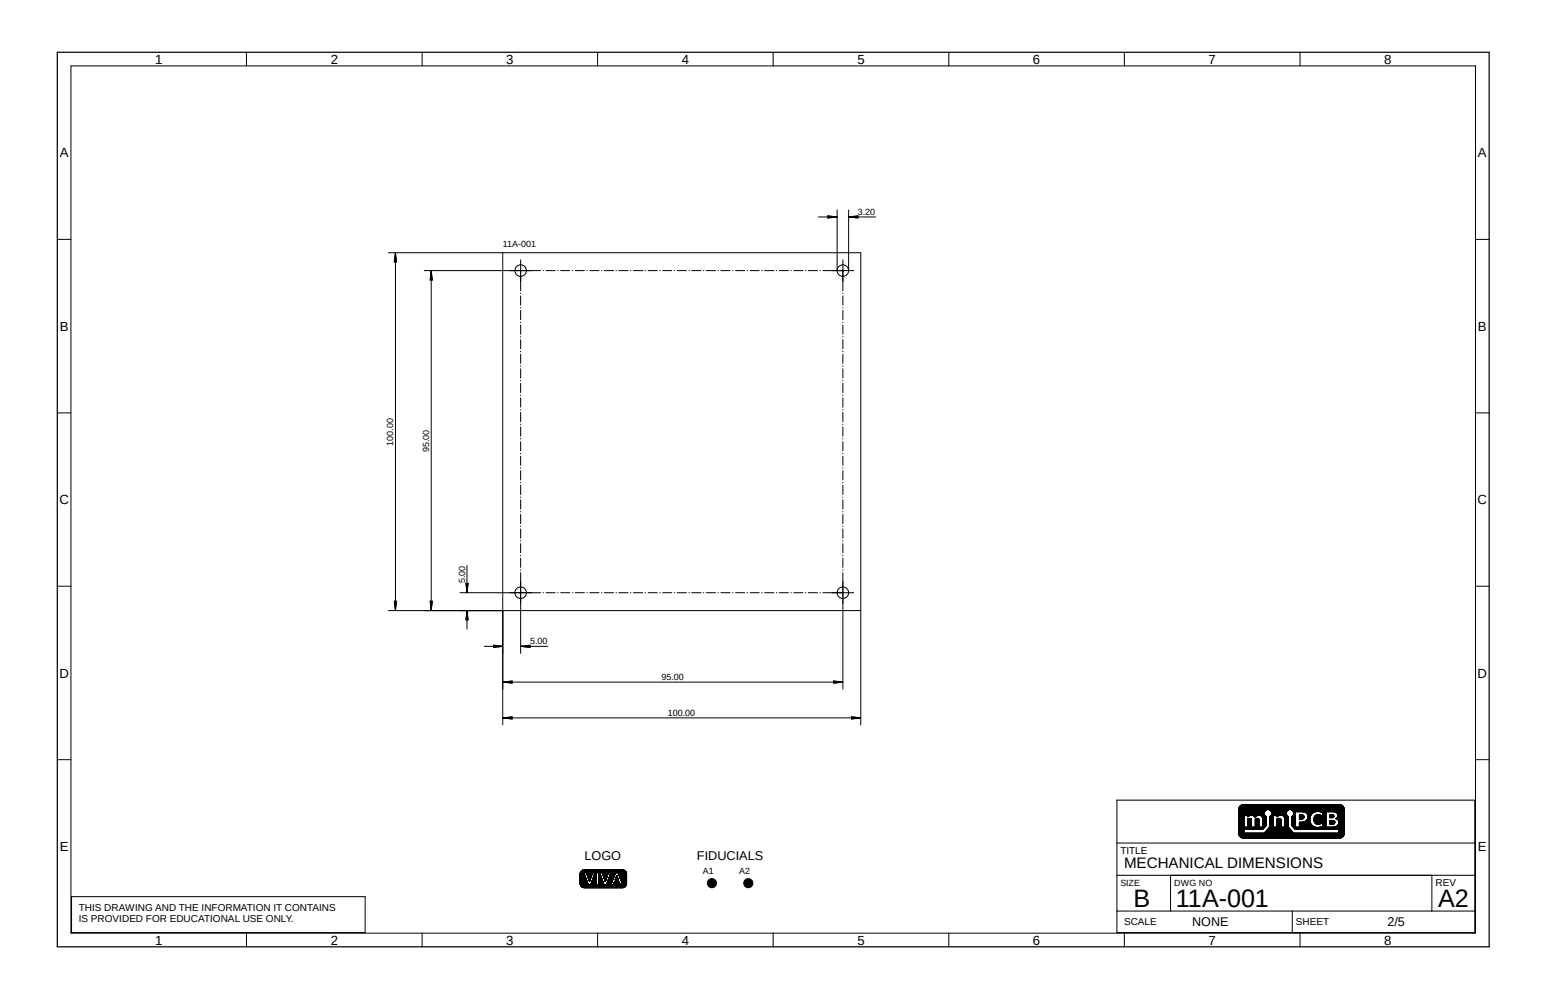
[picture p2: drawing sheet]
<svg xmlns="http://www.w3.org/2000/svg" width="432mm" height="279mm" viewBox="0 0 432 279" stroke-linecap="round" stroke-linejoin="round" font-family="sans-serif">
<path d="M15.5 14.3l400.8 250.8M416.3 14.3l-400.8 250.8" fill="none" stroke="#fff" stroke-width=".28"/>
<g fill="none" stroke="#000" stroke-width=".28">
<path d="M19.8 18.4h392.3v242.3h-392.3zM68.8 14.6v3.8M117.9 14.6v3.8M166.9 14.6v3.8M215.9 14.6v3.8M265 14.6v3.8M314 14.6v3.8M363.1 14.6v3.8M233.8 58.7v16.9M237 58.7v16.9M16 66.9h3.8M108.5 70.6h131.9v131.9"/>
<path d="M110.4 70.7v99.8M110.4 70.7l.3 2.5h-.6zM110.4 70.7l-.1 2.5M110.4 70.7l.2 2.5M110.4 70.7l-.2 2.5M110.4 70.7l.3 2.5M118.5 75.6h32.5M120.4 75.7v94.8M120.4 75.7l.4 2.5h-.7zM120.4 75.7l-.1 2.5M120.4 75.7l.2 2.5M120.4 75.7l.3 2.5"/>
<path d="M140.4 70.6v131.9M145.4 72.6v8.6M151.7 75.6h.1M152.5 75.6h2.6M155.7 75.6h.2M156.6 75.6h2.5M159.9 75.6h.1M160.7 75.6h2.5M163.9 75.6h.1M164.7 75.6h2.6M168 75.6h.1M168.8 75.6h2.6"/>
<path d="M172 75.6h.2M172.8 75.6h2.6M176.1 75.6h.1M176.9 75.6h2.6M180.2 75.6h.1M181 75.6h2.6M184.3 75.6h.1M185.1 75.6h2.5M188.3 75.6h.2M189.1 75.6h2.6M192.4 75.6h.1M193.2 75.6h2.6"/>
<path d="M196.5 75.6h.1M197.3 75.6h2.6M200.5 75.6h.2M201.3 75.6h2.6M204.6 75.6h.1M205.4 75.6h2.6M208.7 75.6h.1M209.5 75.6h2.5M212.8 75.6h.1M213.6 75.6h2.6M216.8 75.6h.2M217.6 75.6h2.6"/>
<path d="M220.9 75.6h.1M221.7 75.6h2.6M225 75.6h.1M225.8 75.6h2.5M228.6 60.6h5.2M229 75.6h.2M229.8 75.6h8.6M231.2 60.3l2.6 .3-2.6 .3zM231.2 60.5l2.6 .1M231.2 60.4l2.6 .2M233.8 60.6l-2.6 .1M235.4 72.6v8.6"/>
<path d="M237.1 60.6h7.5M237.1 60.6l2.5-.3v.6zM237.1 60.6l2.5 .1M239.6 60.5l-2.5 .1M239.6 60.4l-2.5 .2M412.1 66.9h3.8M145.4 81.9v.1M145.4 82.7v2.6M145.4 85.9v.2M145.4 86.7v2.6M145.4 90v.1M145.4 90.8v2.6"/>
<path d="M145.4 94.1v.1M145.4 94.9v2.6M145.4 98.1v.2M145.4 99v2.5M235.4 81.9v.1M235.4 82.7v2.6M235.4 85.9v.2M235.4 86.7v2.6M235.4 90v.1M235.4 90.8v2.6M235.4 94.1v.1M235.4 94.9v2.6"/>
<path d="M235.4 98.1v.2M235.4 99v2.5M16 115.4h3.8M145.4 102.2v.2M145.4 103v2.6M145.4 106.3v.1M145.4 107.1v2.6M145.4 110.4v.1M145.4 111.2v2.5M145.4 114.4v.2M145.4 115.2v2.6M145.4 118.5v.1"/>
<path d="M145.4 119.3v2.6M235.4 102.2v.2M235.4 103v2.6M235.4 106.3v.1M235.4 107.1v2.6M235.4 110.4v.1M235.4 111.2v2.5M235.4 114.4v.2M235.4 115.2v2.6M235.4 118.5v.1M235.4 119.3v2.6M412.1 115.4h3.8"/>
<path d="M145.4 122.6v.1M145.4 123.4v2.5M145.4 126.7v.1M145.4 127.5v2.5M145.4 130.7v.2M145.4 131.5v2.6M145.4 134.8v.1M145.4 135.6v2.6M145.4 138.9v.1M145.4 139.7v2.5M235.4 122.6v.1M235.4 123.4v2.5"/>
<path d="M235.4 126.7v.1M235.4 127.5v2.5M235.4 130.7v.2M235.4 131.5v2.6M235.4 134.8v.1M235.4 135.6v2.6M235.4 138.9v.1M235.4 139.7v2.5M130.4 158v7.5M145.4 142.9v.1M145.4 143.7v2.6M145.4 147v.1"/>
<path d="M145.4 147.8v2.6M145.4 151v.2M145.4 151.9v2.5M145.4 155.2v.1M145.4 156v2.5M145.4 159.2v.1M235.4 142.9v.1M235.4 143.7v2.6M235.4 147v.1M235.4 147.8v2.6M235.4 151v.2M235.4 151.9v2.5"/>
<path d="M235.4 155.2v.1M235.4 156v2.5M235.4 159.2v.1M16 163.8h3.8M108.5 170.6h131.9M110.1 168h.6l-.3 2.5zM110.2 168l.2 2.5M110.3 168l.1 2.5M110.6 168l-.2 2.5M110.7 168l-.3 2.5M120.1 168h.7l-.4 2.5zM120.3 168l.1 2.5"/>
<path d="M120.6 168l-.2 2.5M120.7 168l-.3 2.5M128.5 165.6h22.5M130.1 163h.7l-.4 2.5zM130.3 163l.1 2.5M130.4 170.6v5.2M130.4 170.6l.4 2.6h-.7zM130.4 170.6l-.1 2.6M130.4 170.6l.2 2.6M130.4 170.6l.3 2.6M130.6 163l-.2 2.5M130.7 163l-.3 2.5"/>
<path d="M145.4 160v22.5M151.7 165.6h.1M152.5 165.6h2.6M155.7 165.6h.2M156.6 165.6h2.5M159.9 165.6h.1M160.7 165.6h2.5M163.9 165.6h.1M164.7 165.6h2.6M168 165.6h.1M168.8 165.6h2.6M172 165.6h.2"/>
<path d="M172.8 165.6h2.6M176.1 165.6h.1M176.9 165.6h2.6M180.2 165.6h.1M181 165.6h2.6M184.3 165.6h.1M185.1 165.6h2.5M188.3 165.6h.2M189.1 165.6h2.6M192.4 165.6h.1M193.2 165.6h2.6M196.5 165.6h.1"/>
<path d="M197.3 165.6h2.6M200.5 165.6h.2M201.3 165.6h2.6M204.6 165.6h.1M205.4 165.6h2.6M208.7 165.6h.1M209.5 165.6h2.5M212.8 165.6h.1M213.6 165.6h2.6M216.8 165.6h.2M217.6 165.6h2.6M220.9 165.6h.1"/>
<path d="M221.7 165.6h2.6M225 165.6h.1M225.8 165.6h2.5M229 165.6h.2M229.8 165.6h8.6M235.4 160v32.5M412.1 163.8h3.8M135.3 180.6h5.1M137.8 180.3l2.6 .3-2.6 .3zM137.8 180.5l2.6 .1M137.8 180.3l2.6 .3M140.4 180.6l-2.6 .1"/>
<path d="M140.4 180.6l-2.6 .2M140.5 190.6l2.5-.4v.7zM140.5 190.6l2.5 .2M140.5 190.6h94.9M140.5 190.6l2.5 .1M143 190.5l-2.5 .1M143 190.3l-2.5 .3M145.5 180.6h7.5M145.5 180.6l2.5-.3v.6zM145.5 180.6l2.5 .1M145.5 180.6l2.5 .2M148 180.5l-2.5 .1"/>
<path d="M148 180.3l-2.5 .3M232.8 190.2l2.6 .4-2.6 .3zM232.8 190.5l2.6 .1M232.8 190.3l2.6 .3M235.4 190.6l-2.6 .1M235.4 190.6l-2.6 .2M16 212.3h3.8M140.5 200.6h99.9M140.5 200.6l2.5-.3v.6zM140.5 200.6l2.5 .1M140.5 200.6l2.5 .2M143 200.4l-2.5 .2"/>
<path d="M143 200.3l-2.5 .3M237.8 200.3l2.6 .3-2.6 .3zM237.8 200.4l2.6 .2M237.8 200.3l2.6 .3M240.4 200.6l-2.6 .1M240.4 200.6l-2.6 .2M412.1 212.3h3.8M312 235.5h99.9M312 223.6h99.9v37h-99.9zM345.9 233h29.6M345.9 232.9h29.6M345.9 232.8h29.6"/>
<path d="M345.9 232.7h29.6M345.9 232.7h1.5M345.9 232.6h1.5M345.9 232.5h1.5M345.9 232.4h1.5M345.9 232.3h1.5M345.9 232.2h1.5M345.9 232.1h1.5M345.9 232h1.5M345.9 231.9h1.5M345.9 231.8h1.5M345.9 231.7h6.8"/>
<path d="M345.9 231.6h6.9M345.9 231.4h7.1M345.9 231.3h7.2M345.9 231.1h7.3M345.9 231.1h1.5M345.9 231h1.5M345.9 230.9h1.5M345.9 230.8h1.5M345.9 230.7h1.5M345.9 230.6h1.5M345.9 230.5h1.5M345.9 230.4h1.5"/>
<path d="M345.9 230.3h1.5M345.9 230.2h1.5M345.9 230.1h1.5M345.9 230h1.5M345.9 229.9h1.5M345.9 229.8h1.5M345.9 229.7h1.5M345.9 229.6h1.5M345.9 229.5h1.5M345.9 229.4h1.5M345.9 229.3h1.5M345.9 229.2h1.5"/>
<path d="M345.9 229.1h1.5M345.9 229h1.5M345.9 228.9h1.5M345.9 228.8h1.5M345.9 228.7h1.5M345.9 228.6h1.5M345.9 228.5h1.5M345.9 228.4h1.5M345.9 228.3h1.5M345.9 228.2h1.5M345.9 228.1h1.5M345.9 228h1.5"/>
<path d="M345.9 227.9h3.2M345.9 227.8h3.3M345.9 227.7h7.3M345.9 227.6h7.3M345.9 227.5h7.3M345.9 227.5h7.2M345.9 227.4h7.2M345.9 227.3h7.2M345.9 227.2h7.2M345.9 227.1h7.2M345.9 226.9h7.3M345.9 226.8h7.3"/>
<path d="M345.9 226.7h7.4M345.9 226.4h7.6M345.9 226.2h8M345.9 226.1h29.6M345.9 226h29.6M345.9 225.9h29.6M346 233.1h29.4M346 225.9h29.4M346 225.8h29.4M346 233.3h29.4M346 233.2h29.4M346 225.7h29.4"/>
<path d="M346.1 233.3h29.2M346.1 225.6h29.2M346.1 233.4h29.2M346.2 233.5h29M346.2 225.5h29M346.2 225.4h29M346.2 233.6h29M346.2 225.3h29M346.3 233.7h28.9M346.3 225.3h28.8M346.3 225.2h28.8M346.4 233.8h28.6"/>
<path d="M346.4 225.1h28.6M346.5 233.8h28.4M346.5 233.9h28.4M346.5 225h28.4M346.6 225h28.2M346.6 234h28.2M346.8 234.1h27.8M346.8 224.9h27.8M346.9 224.8h27.6M347.1 224.8h27.2M347.2 234.2h27M348.5 231.1h1"/>
<path d="M348.5 231h1M348.5 230.9h1M348.5 230.8h1M348.5 230.7h1M348.5 230.6h1M348.5 230.5h1M348.5 230.4h1M348.5 230.3h1M348.5 230.2h1M348.5 230.1h1M348.5 230h1M348.5 229.9h1"/>
<path d="M348.5 229.8h1M348.5 229.7h1M348.5 229.6h1M348.5 229.5h1M348.5 229.4h1M348.5 229.3h1M348.5 229.2h1M348.5 229.1h1M348.5 229h1M348.5 228.9h1M348.5 228.8h1M348.5 228.2h.1"/>
<path d="M348.5 228h.2M348.7 228.1h-.2M348.7 228.7h.7M348.8 228.6h.4M348.9 228h-.4M349.8 227.8h1.6M349.9 227.9h1.3M350.1 228h.9M350.2 228h.7M350.4 228.2h.3M350.4 228.3h.2M350.4 228.3h.1"/>
<path d="M350.6 231.1h1.1M350.6 231h1.1M350.6 230.9h1.1M350.6 230.8h1.1M350.6 230.7h1.1M350.6 230.6h1.1M350.6 230.5h1.1M350.6 230.4h1.1M350.6 230.3h1.1M350.6 230.2h1.1M350.6 230.1h1.1M350.6 230h1.1"/>
<path d="M350.6 229.9h1.1M350.6 229.8h1.1M350.6 229.7h1.1M350.6 229.6h1.1M350.6 229.5h1.1M350.6 229.4h1.1M350.6 229.3h1.1M350.6 229.2h1.1M350.6 229.1h1.1M350.6 229h1.1M350.6 228.9l1.1 .1M350.6 228.9h1"/>
<path d="M350.6 228.8h1M350.6 228.8h.9M350.8 228.7h.7M350.8 228.1h-.5M350.9 228.6h.5M351.9 227.8h1.4M352.1 227.9h1.3M352.3 228h1.2M352.4 228h1.1M352.4 228.1h1.2M352.5 228.2h1.1M352.5 228.3h1.1"/>
<path d="M352.6 228.4h1M352.6 228.3h1M352.6 228.6h1M352.6 228.5h1M352.7 231.1h.6M352.7 230.8h.8M352.7 230.7h.9M352.7 230.6h.9M352.7 230.5h.9M352.7 230.4h.9M352.7 230.3h.9M352.7 230.2h.9"/>
<path d="M352.7 230.1h.9M352.7 230h.9M352.7 229.9h.9M352.7 229.8h.9M352.7 229.7h.9M352.7 229.6h.9M352.7 229.5h.9M352.7 229.4h.9M352.7 229.3h.9M352.7 229.2h.9M352.7 229.1h.9M352.7 229h.9"/>
<path d="M352.7 228.9h.9M352.7 228.8h.9M352.7 228.7h.9M352.8 231.5l-6.9 .1M353 231.4l-7.1 .1M353.1 231.3l-7.2 .1M353.1 227h-7.2M353.2 231.2h-7.3M353.2 226.9h-7.3M353.2 232.7h8M353.2 232.6h8M353.3 227.8h-7.4"/>
<path d="M353.3 226.7h-7.4M353.3 232.5h7.8M353.4 231h-.7M353.4 226.6h-7.5M353.4 232.5h7.7M353.4 232.4h7.6M353.4 226.5h-7.5M353.5 230.9h-.8M353.5 232.3h7.4M353.6 230.8h-.9M353.6 232.2h7.2M353.6 226.4h-7.7"/>
<path d="M353.7 232.1h7M353.8 232h6.9M353.8 226.3h-7.9M353.8 232h6.8M353.9 231.9h6.7M354 231.8h6.4M354.1 231.7h6.2M354.2 231.6h6.1M354.2 231.6h6M354.2 231.5h6M354.3 226.2h5.8M354.4 231.4h5.6"/>
<path d="M354.5 231.3h5.5M354.5 231.2h5.5M354.5 226.3h5.4M354.6 231.1h5.2M354.6 231.1h1M354.6 231h1M354.6 230.9h1M354.6 230.8h1M354.6 230.7h1M354.6 230.6h1M354.6 230.5h1M354.6 230.4h1"/>
<path d="M354.6 230.3h1M354.6 230.2h1M354.6 230.1h1M354.6 230h1M354.6 229.9h1M354.6 229.8h1M354.6 229.7h1M354.6 229.6h1M354.6 229.5h1M354.6 229.4h1M354.6 229.3h1M354.6 229.2h1"/>
<path d="M354.6 229.1h1M354.6 229h1M354.6 228.9h1M354.6 228.8h1M354.6 228.7h1M354.6 228.6h1M354.6 228.5h1M354.6 228.4h1M354.6 228.3h1M354.6 228.2h1M354.6 228.1h1M354.7 226.4h5"/>
<path d="M354.8 228h.8M354.8 226.4h4.8M354.8 226.5h4.8M355 227.8h2.4M355 226.7h4.4M355 226.7h4.5M355 227.7h4.4M355 226.8h4.4M355.1 227.6h4.2M355.1 226.9h4.2M355.1 227.5h4.2M355.1 227h4.2"/>
<path d="M355.2 227.4h4.1M355.2 227.3h4.1M355.2 227.2h4.1M355.2 227.1h4.1M356.7 231.1h1.1M356.7 231h1.1M356.7 230.9h1.1M356.7 230.8h1.1M356.7 230.7h1.1M356.7 230.6h1.1M356.7 230.5h1.1M356.7 230.4h1.1"/>
<path d="M356.7 230.3h1.1M356.7 230.2h1.1M356.7 230.1h1.1M356.7 230h1.1M356.7 229.9h1.1M356.7 229.8h1.1M356.7 229.7h1.1M356.7 229.6h1.1M356.7 229.5h1.1M356.7 229.4h1.1M356.7 229.3h1.1M356.7 229.2h1.1"/>
<path d="M356.7 229.1h1.1M356.7 229h1.1M356.7 228.9h1.1M356.7 228.8h1M356.7 228.2h.1M356.7 228h.2M356.8 228.1h-.1M356.9 228.7h.7M357 228.6h.5M357 228h-.3M357.3 227.9h-2.4M358.1 227.8h1.4"/>
<path d="M358.2 227.9h1.3M358.4 228h1.2M358.5 228h1.2M358.5 228.1h1.2M358.6 228.2h1.1M358.6 228.3h1.1M358.7 228.3h1M358.7 228.4h1M358.8 228.6h.9M358.8 228.5h.9M358.8 228.9h.9M358.8 228.8h.9"/>
<path d="M358.8 228.7h.9M358.9 231.1h.8M358.9 231h.8M358.9 230.9h.8M358.9 230.8h.8M358.9 230.7h.8M358.9 230.6h.8M358.9 230.5h.8M358.9 230.4h.8M358.9 230.3h.8M358.9 230.2h.8M358.9 230.1h.8"/>
<path d="M358.9 230h.8M358.9 229.9h.8M358.9 229.8h.8M358.9 229.7h.8M358.9 229.6h.8M358.9 229.5h.8M358.9 229.4h.8M358.9 229.3h.8M358.9 229.2h.8M358.9 229.1h.8M358.9 229h.8M358.9 228.9h.8"/>
<path d="M359.3 226.9h-4.2M359.4 227.8h-4.4M359.5 226.6h-4.6M360.5 226.2h15M360.7 226.3h14.8M360.8 230.7h1M360.8 230.6h1M360.8 230.5h1M360.8 230.4h1M360.8 230.3h1M360.8 230.2h1M360.8 230.1h1"/>
<path d="M360.8 230h1M360.8 229.9h1M360.8 229.8h1M360.8 229.7h1M360.8 229.6h1M360.8 229.5h1M360.8 229.4h1M360.8 229.3h1M360.8 229.2h1M360.8 229.1h1M360.8 229h1M360.8 228.9h1"/>
<path d="M360.8 228.8h1M360.8 228.7h1M360.8 228.6h1M360.8 228.5h1M360.8 228.4h1M360.8 228.3h1M360.8 228.2h1M360.8 228.1h1M360.8 226.4h14.7M360.8 230.8h1M360.9 228h.9M360.9 230.8h.9"/>
<path d="M361 230.9h.8M361 228h.8M361 226.5h14.5M361 226.4h14.5M361.1 231h.7M361.1 227.9h.7M361.1 227.8h.7M361.1 226.6h14.4M361.1 231.1h6.6M361.1 231.1h.7M361.1 226.7h14.4M361.2 227.7h.6"/>
<path d="M361.2 231.2h14.3M361.2 227.6h.6M361.2 226.9h.6M361.3 227.5h.5M361.3 227h.5M361.3 226.9h.5M361.3 227.4h.5M361.3 227.3h.5M361.3 227.2h.5M361.3 227.1h.5M361.4 231.3h14.1M361.4 231.4h14.1"/>
<path d="M361.5 231.4h14M361.6 231.5h13.9M361.7 231.6h13.8M361.7 231.7h13.8M362.9 231.1h4.4M362.9 231h4.3M362.9 230.9h4M362.9 230.8h3.9M362.9 230.8h3.8M362.9 230.7h3.7M362.9 230.6h3.6M362.9 230.5l3.5 .1"/>
<path d="M362.9 230.5h3.5M362.9 230.4h3.4M362.9 230.3l3.4 .1M362.9 230.3h3.3M362.9 230.2h3.3M362.9 230.1h3.2M362.9 230h3.2M362.9 229.9l3.2 .1M362.9 229.9h3.1M362.9 229.8h3.1M362.9 229.7h3.1M362.9 228.8h1"/>
<path d="M362.9 228.7h1.2M362.9 228.5h1.3M362.9 228.3h1.3M362.9 228.2h1.3M362.9 228.1h1.3M362.9 228h1.3M362.9 227.9h1.3M362.9 227.8h1.2M362.9 227.8h1.1M362.9 227.7h1M362.9 227.6h.7M363.8 228.9h-.9"/>
<path d="M363.9 226.9h3.4M364 229.7h1.9M364 228.7l-1.1 .1M364.1 228.6h-1.2M364.2 228.5l-1.3 .1M364.2 229.6h1.7M364.2 228.4h-1.3M364.3 226.9h2.9M364.4 229.5h1.5M364.6 227h2.3M364.6 229.4h1.3M364.7 229.4h1.2"/>
<path d="M364.7 227.1h2.1M364.8 229.3h1M364.9 229.2h.9M364.9 227.2h1.7M365 229.2h.8M365 229.1h.8M365 227.3h1.5M365.1 229h.7M365.1 227.4h1.3M365.1 227.5h1.3M365.2 228.9h.6M365.2 228.8h.6"/>
<path d="M365.2 228.7h.6M365.2 227.6h1M365.3 228.7h.5M365.3 228.6h.5M365.3 227.8h.8M365.3 227.7h.9M365.3 228.5h.6M365.3 228.3h.6M365.3 228.1h.7M365.3 228h.7M365.3 227.9h.8M365.9 228.5l-.6 .1"/>
<path d="M365.9 228.4h-.6M366 228.2h-.7M366.1 228h-.8M366.3 227.5l-1.1 .1M366.7 227.1l-1.9 .1M367 229.2h3.3M367 229.1h3.3M367 229h3.3M367 228.9h3.3M367 228.8h3.3M367 228.7h3.3M367 229.5h3.3"/>
<path d="M367 229.4h3.3M367 229.3h3.3M367 228.6h3.3M367 228.5h3.3M367 228.4h3.3M367.1 229.6h3.2M367.1 228.3h3.2M367.1 229.7h3.2M367.2 229.8h3.1M367.2 229.7h3.1M367.2 228.2h3.1M367.2 228.1h3.1"/>
<path d="M367.2 228h2.1M367.2 229.9h2.1M367.2 228h2M367.3 230h1.8M367.3 227.9h1.8M367.4 230.1h1.6M367.4 227.8h1.6M367.5 230.1h1.4M367.5 227.8h1.4M367.6 230.2h1.2M367.6 227.7h1.2M367.7 230.3h1"/>
<path d="M367.7 226.8h-6.5M367.7 227.6h.9M367.9 227.6h.5M368 230.3h.4M368.4 231.1h7.1M368.4 226.8h7.1M368.8 231.1h1.5M368.9 226.9h1.4M369 231h1.3M369 226.9h1.3M369.1 230.9h1.2M369.3 227h1"/>
<path d="M369.4 230.8h.9M369.4 227.1h.9M369.5 230.7h.8M369.5 230.6h.8M369.5 230.5h.8M369.5 230.4h.8M369.5 230.3h.8M369.5 230.2h.8M369.5 230.1h.8M369.5 230h.8M369.5 229.9h.8M369.5 228h.8"/>
<path d="M369.5 227.9h.8M369.5 227.8h.8M369.5 227.7h.8M369.5 227.6h.8M369.5 227.5h.8M369.5 227.4h.8M369.5 227.3h.8M369.5 227.2h.8M369.5 227.1h.8M371.4 230.2h1.2M371.4 230.1h1.3M371.4 230h1.3"/>
<path d="M371.4 229.9h1.4M371.4 229.8h1.4M371.4 229.7h1.4M371.4 229.6h1.4M371.4 229.5h1.4M371.4 229.4h1.3M371.4 229.3h1.2M371.4 229.2h.6M371.4 228.5h.8M371.4 228.3h1.1M371.4 228.2h1.1M371.4 228.1h1.1"/>
<path d="M371.4 228h1.1M371.4 227.9h1.1M371.4 227.8h1.1M371.4 227.7h1M371.4 227.6h.8M372.4 231.1h3.1M372.4 230.3h-1M372.4 228.4h-1M372.4 226.9h3.1M372.5 228.3h-1.1M372.7 230.1l-1.3 .1M372.8 231h2.7"/>
<path d="M372.8 226.9h2.7M373.1 230.9h2.4M373.1 228.7h2.4M373.1 227h2.4M373.2 228.8h2.3M373.2 228.6h2.3M373.3 230.8h2.2M373.3 228.6h2.2M373.3 227.1h2.2M373.3 228.9h2.2M373.4 230.8h2.1M373.4 228.5h2.1"/>
<path d="M373.4 228.4h2.1M373.4 227.2h2.1M373.5 230.7h2M373.5 228.9h2M373.5 228.3h2M373.5 227.3h2M373.5 227.4h2M373.6 230.6h1.9M373.6 228.2h1.9M373.6 228.1h1.9M373.6 227.5h1.9M373.6 229h1.9"/>
<path d="M373.6 228h1.9M373.7 229.1h1.8M373.7 228h1.8M373.7 227.9h1.8M373.7 227.8h1.8M373.7 227.7h1.8M373.7 227.6h1.8M373.7 230.5h1.8M373.8 230.4h1.7M373.8 229.2h1.7M373.8 230.3h1.7M373.8 230.2h1.7"/>
<path d="M373.8 229.4h1.7M373.8 229.3h1.7M373.9 230.2h1.6M373.9 230.1h1.6M373.9 230h1.6M373.9 229.9h1.6M373.9 229.8h1.6M373.9 229.7h1.6M373.9 229.6h1.6M373.9 229.5h1.6M373.9 229.4h1.6M374 232.7h1.5"/>
<path d="M374 232.6h1.5M374 232.5h1.5M374 232.4h1.5M374 232.3h1.5M374 232.2h1.5M374 232.1h1.5M374 232h1.5M374 231.9h1.5M374 231.8h1.5M20 250.5h82v10.1h-82zM162 244.5h1.3M162 247h2.2"/>
<path d="M162 246.9h2.2M162 246.8h2.2M162 246.8h2.1M162 246.7h2.1M162 246.6h2.1M162 246.5h2M162 246.4h2M162 246.3h2M162 246.2h1.9M162 246.1h1.9M162 246h1.9M162 246h1.8"/>
<path d="M162 245.9h1.8M162 245.8h1.8M162 245.7h1.7M162 245.6l1.7 .1M162 245.6h1.7M162 245.5h1.7M162 245.4h1.7M162 245.4h1.6M162 245.3h1.6M162 245.2h1.6M162 245.2h1.5M162 245.1h1.5"/>
<path d="M162 245h1.5M162 244.9h1.5M162 244.9h1.4M162 244.8h1.4M162 244.7h1.4M162 244.6h1.4M162 244.4h1.3M162 244.3h1.3M162 244.2l1.2 .1M162 244.2h1.2M162 244.1h1.2M162.1 247.1h2.2"/>
<path d="M162.1 247l2.2 .1M162.1 244h1.1M162.1 244h1M162.1 243.9h1M162.1 247.2h12.8M162.1 247.2h2.2M162.1 243.8h12.8M162.1 247.3h12.8M162.1 243.7h12.8M162.2 247.4h12.6M162.2 247.4h12.7M162.2 243.6h12.6"/>
<path d="M162.3 247.5h12.5M162.3 243.5h12.5M162.3 247.6h12.4M162.3 243.4h12.4M162.4 243.4h12.3M162.4 247.7h12.2M162.5 247.8h12M162.5 243.3h12M162.6 247.9h11.8M162.6 243.2h11.8M162.8 247.9h11.5M162.9 243.1h11.3"/>
<path d="M162.9 248h11.3M163.2 243h10.7M163.8 243.9h1.7M163.8 244h1.6M163.9 244.1h1.5M163.9 244.2h1.5M164 244.3h1.3M164 244.4h1.3M164 244.6h1.2M164.1 244.8h1.1M164.1 244.7h1.1M164.2 245h.9"/>
<path d="M164.2 244.9h.9M164.2 245.1h.9M164.3 245.2h.8M164.3 245.4h.7M164.4 245.6h.5M164.4 245.5h.5M164.4 245.7h.5M164.5 245.8h.3M164.5 245.9h.3M164.5 246h.3M164.6 246.1h.1M164.6 246.3h.1"/>
<path d="M164.6 246.2h.1M164.7 246.3h.1M165 247.2h1.5M165 245.4h-.7M165 247.1h1.5M165 245.3h-.7M165.1 247h1.4M165.1 246.9h1.4M165.1 246.8h1.4M165.2 246.7h1.3M165.2 246.6h1.3M165.2 246.5h1.3"/>
<path d="M165.2 244.6l-1.1 .1M165.3 244.5l-1.3 .1M165.3 246.4h1.2M165.3 246.3h1.2M165.4 246.2h1.1M165.4 246h1.1M165.4 245.9h1.1M165.4 244l-1.5 .1M165.5 245.8h1M165.5 245.7h1M165.6 245.6h.9M165.6 245.5h.9"/>
<path d="M165.6 245.4h.9M165.7 245.4h.8M165.7 245.3h.8M165.7 245.2h.8M165.7 245.1h.8M165.8 245h.7M165.8 244.9h.7M165.9 244.8h.6M165.9 244.7h.6M165.9 244.6h.6M165.9 244.5h.6M166 244.4h.5"/>
<path d="M166 244.3h.5M166.1 244.2h.4M166.1 244.1h.4M166.1 244h.4M166.2 244h.3M166.2 243.9h.3M167.2 247.2h1.5M167.2 243.9h.3M167.2 244.5h.5M167.2 247.1h1.5M167.2 247h1.4M167.2 246.9h1.4"/>
<path d="M167.2 246.8h1.4M167.2 246.8h1.3M167.2 246.7h1.3M167.2 246.6h1.3M167.2 246.5h1.2M167.2 246.4h1.2M167.2 246.3h1.2M167.2 246.2h1.2M167.2 246.1h1.1M167.2 246h1.1M167.2 245.9h1M167.2 245.8l1 .1"/>
<path d="M167.2 245.8h1M167.2 245.7h1M167.2 245.6l.9 .1M167.2 245.6h.9M167.2 245.5h.9M167.2 245.4h.9M167.2 245.4h.8M167.2 245.3h.8M167.2 245.2h.8M167.2 245.1h.7M167.2 245h.7M167.2 244.9h.7"/>
<path d="M167.2 244.8h.7M167.2 244.7h.6M167.2 244.6l.6 .1M167.2 244.6h.6M167.2 244.4h.5M167.2 244.3h.5M167.2 244.2h.4M167.2 244.1h.4M167.2 244h.4M167.2 244h.3M168.2 244h1.6M168.3 244.2h1.5"/>
<path d="M168.3 244.1h1.5M168.4 244.2h1.4M168.4 244.4h1.3M168.4 244.5h1.3M168.5 244.6h1.1M168.5 244.8h1.1M168.5 244.7h1.1M168.6 244.9h.9M168.6 245.1h.9M168.6 245h.9M168.7 245.2h.8M168.7 245.3h.7"/>
<path d="M168.7 245.4h.7M168.8 245.5h.5M168.8 245.6h.5M168.9 245.8h.3M168.9 245.7h.4M168.9 245.9h.3M169 246h.2M169 246.1h.1M169 246.3h.1M169 246.2h.1M169.4 247.2h1.2M169.4 247.1h1.2"/>
<path d="M169.5 247h1.2M169.5 246.8h1.3M169.6 246.5h1.3M169.7 246.3h1.2M169.8 246.2h1.2M169.8 244.3h-1.4M169.8 246h1.3M169.8 244l-1.5 .1M169.9 245.8h1.3M169.9 243.9h-1.7M170 245.6h1.2M170.1 245.4h1.2"/>
<path d="M170.1 245.2h1.3M170.2 245h1.3M170.2 244.9h1.3M170.3 244.8h1.2M170.3 244.6h1.3M170.4 244.4h1.3M170.5 244.2h1.3M170.5 244h1.4M170.6 244h1.3M170.7 247l-1.2 .1M170.7 246.9h-1.2M170.8 246.8h-1.3"/>
<path d="M170.8 246.7h-1.2M170.9 246.6h-1.3M170.9 246.4h-1.2M171 246.3h-1.3M171.1 245.9l-1.3 .1M171.2 245.8l-1.3 .1M171.2 245.7h-1.3M171.2 245.6l-1.2 .1M171.3 245.5h-1.3M171.3 247.2h1.9M171.3 247.1h1.9M171.3 245.4h-1.3"/>
<path d="M171.4 247.1h1.8M171.4 245.3h-1.3M171.4 247h1.7M171.4 246.9h1.7M171.4 245.2h-1.3M171.4 246.8h1.7M171.4 245.1h-1.3M171.5 246.8h1.6M171.5 246.7h1.6M171.5 246.6h1.5M171.5 246.5h1.5M171.6 246.5h1.4"/>
<path d="M171.6 244.7l-1.3 .1M171.6 246.4h1.3M171.7 244.5l-1.4 .1M171.7 244.3h-1.3M171.8 245.9h.9M171.8 244.2l-1.4 .1M171.8 245.8h.9M171.8 244.1h-1.3M171.9 245.7h.8M171.9 245.7h.7M171.9 245.6h.7M171.9 245.5h.7"/>
<path d="M171.9 243.9h-1.3M172 245.4h.6M172 245.3h.5M172 245.2h.5M172.1 245.1h.3M172.1 245h.3M172.1 244.9h.3M172.2 244.9h.2M172.2 244.8h.1M172.3 244.6l-.1 .1M172.3 244.6v.1M172.6 243.9h2.4"/>
<path d="M172.7 244h2.3M172.7 244.1h2.3M172.8 244.2h2.2M172.8 244.4h2.2M172.8 244.3h2.2M172.9 244.5h2.1M172.9 244.6h2.1M173 244.7h2M173 244.9h2M173 244.8h2M173.1 245h1.9M173.1 244.9h1.9"/>
<path d="M173.1 245.1h1.9M173.1 245.2h1.9M173.2 245.3h1.8M173.2 245.4h1.8M173.3 245.5h1.7M173.3 245.6h1.7M173.4 245.7h1.6M173.4 245.8h1.6M173.4 245.9h1.6M173.5 246h1.5M173.5 246.1h1.5M173.6 246.3h1.4"/>
<path d="M173.6 246.2h1.4M173.6 246.4h1.4M173.7 246.5h1.3M173.7 246.6h1.3M173.7 246.7h1.3M173.8 246.8h1.2M173.8 246.9h1.2M173.9 247h1.1M173.9 247.1h1.1M173.9 247.2h1.1M312 244.6h99.9M312 254.6h99.9"/>
<path d="M326.9 244.6v10M360.9 254.6v6M399.9 244.6v10M68.8 260.7v3.8M117.9 260.7v3.8M166.9 260.7v3.8M215.9 260.7v3.8M265 260.7v3.8M314 260.7v3.8M363.1 260.7v3.8"/>
<circle cx="145.4" cy="75.6" r="1.61"/>
<circle cx="235.4" cy="75.6" r="1.61"/>
<circle cx="145.4" cy="165.6" r="1.61"/>
<circle cx="235.4" cy="165.6" r="1.61"/>
<circle cx="198.8" cy="246.8" r="1.27"/>
<circle cx="209" cy="246.8" r="1.27"/>
</g>
<g fill="#000">
<circle cx="198.8" cy="246.8" r="1.27"/>
<circle cx="209" cy="246.8" r="1.27"/>
</g>
<path d="M16 14.6h399.9v249.9h-399.9z" fill="none" stroke="#000" stroke-width=".34"/>
<g font-size="7">
<text x="316.6" y="253.5">B</text>
<text x="328.4" y="253.5">11A-001</text>
<text x="401.6" y="253.5">A2</text>
</g>
<text font-size="4.2" x="313.9" y="242.6">MECHANICAL DIMENSIONS</text>
<g font-size="3.7">
<text x="43.3" y="17.8">1</text>
<text x="92.4" y="17.8">2</text>
<text x="141.4" y="17.8">3</text>
<text x="190.4" y="17.8">4</text>
<text x="239.5" y="17.8">5</text>
<text x="288.5" y="17.8">6</text>
<text x="337.5" y="17.8">7</text>
<text x="386.6" y="17.8">8</text>
<text x="16.7" y="43.9">A</text>
<text x="412.8" y="43.9">A</text>
<text x="16.7" y="92.4">B</text>
<text x="412.8" y="92.4">B</text>
<text x="16.6" y="140.9">C</text>
<text x="412.7" y="140.9">C</text>
<text x="16.6" y="189.4">D</text>
<text x="412.7" y="189.4">D</text>
<text x="16.7" y="237.8">E</text>
<text x="412.8" y="237.8">E</text>
<text x="43.3" y="263.9">1</text>
<text x="92.4" y="263.9">2</text>
<text x="141.4" y="263.9">3</text>
<text x="190.4" y="263.9">4</text>
<text x="239.5" y="263.9">5</text>
<text x="288.5" y="263.9">6</text>
<text x="337.5" y="263.9">7</text>
<text x="386.6" y="263.9">8</text>
</g>
<g font-size="3.6">
<text x="163.2" y="240.4">LOGO</text>
<text x="194.7" y="240.4">FIDUCIALS</text>
</g>
<g font-size="3.5">
<text x="332.9" y="258.8">NONE</text>
<text x="387.5" y="258.8">2/5</text>
</g>
<g font-size="2.8">
<text x="312.9" y="238.6">TITLE</text>
<text x="400.9" y="247.6">REV</text>
<text x="22" y="254.6">THIS DRAWING AND THE INFORMATION IT CONTAINS</text>
<text x="22" y="257.6">IS PROVIDED FOR EDUCATIONAL USE ONLY.</text>
<text x="313.9" y="258.5">SCALE</text>
<text x="362" y="258.5">SHEET</text>
</g>
<g font-size="2.5">
<text x="239.6" y="60">3.20</text>
<text x="140.4" y="69">11A-001</text>
<text x="109.9" y="124.5" transform="rotate(-90 109.9 124.5)">100.00</text>
<text x="119.9" y="126.3" transform="rotate(-90 119.9 126.3)">95.00</text>
<text x="129.9" y="163" transform="rotate(-90 129.9 163)">5.00</text>
<text x="148" y="180">5.00</text>
<text x="184.7" y="190">95.00</text>
<text x="186.5" y="200">100.00</text>
<text x="196.3" y="244.2">A1</text>
<text x="206.5" y="244.2">A2</text>
<text x="312.9" y="247.6">SIZE</text>
<text x="328" y="247.6">DWG NO</text>
</g>
</svg>
